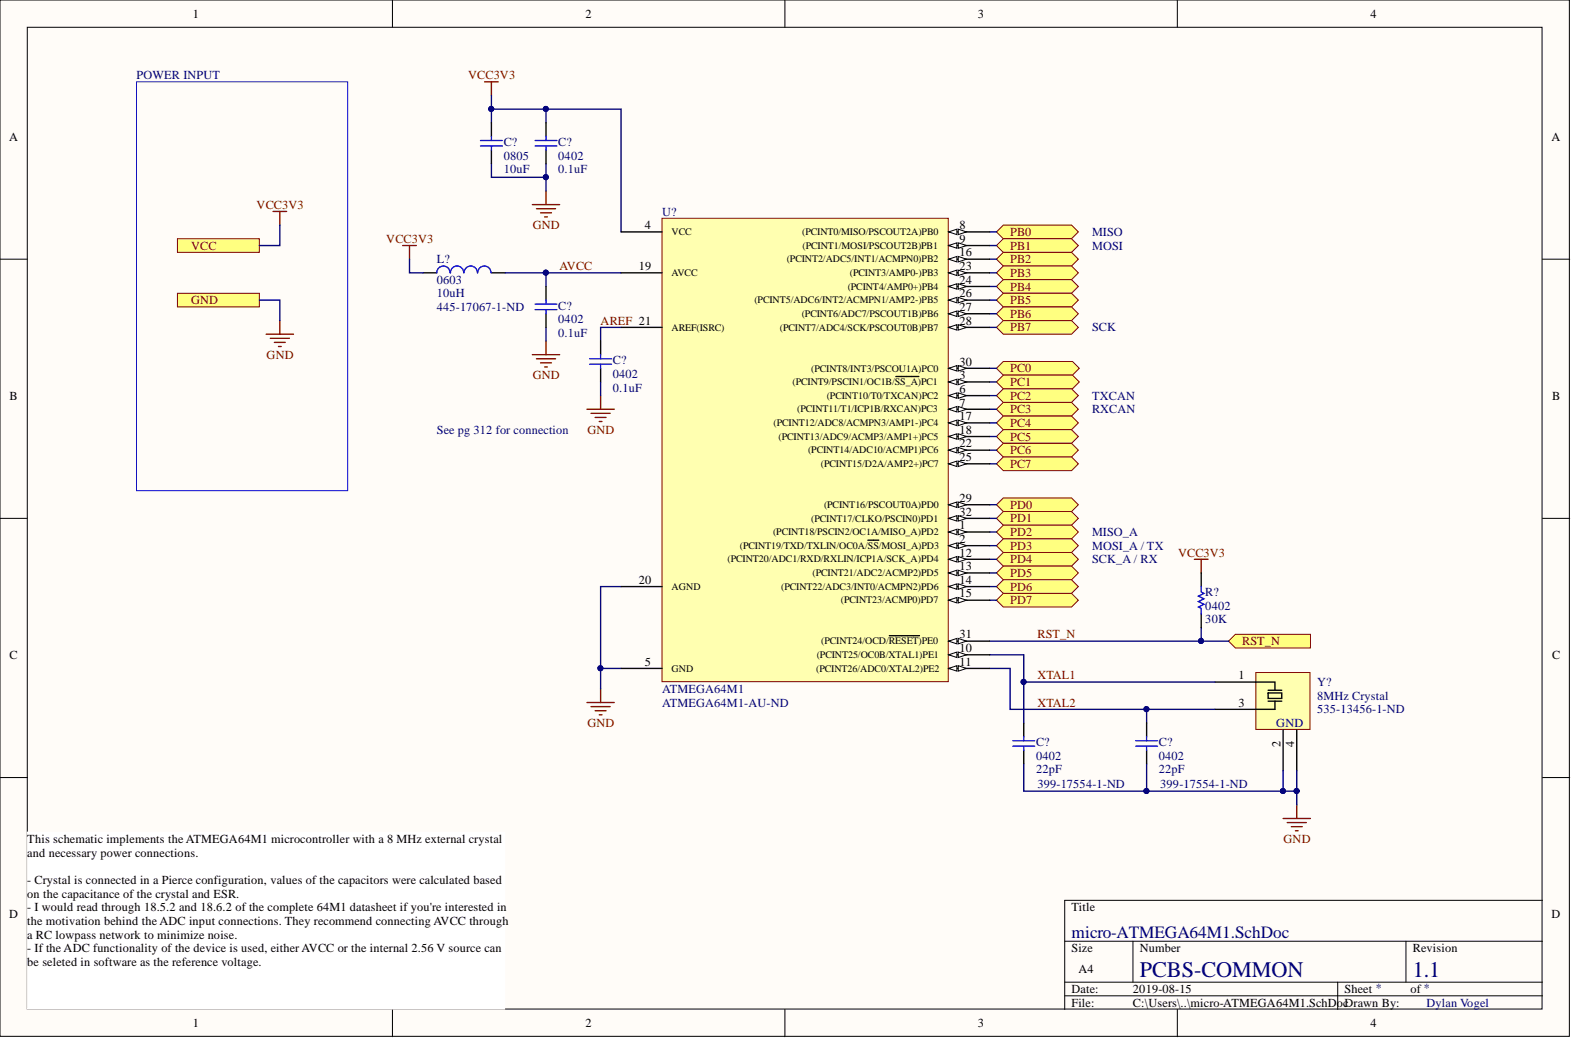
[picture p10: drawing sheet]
<svg xmlns="http://www.w3.org/2000/svg" width="292mm" height="193mm" viewBox="0 0 292 193" stroke-linecap="round" stroke-linejoin="round" font-family="sans-serif">
<g fill="#fffcf8" stroke="#000" stroke-width=".19">
<path d="M0 0h291.8v192.7h-291.8z"/>
<path d="M5.1 5.1h281.6v182.5h-281.6z"/>
</g>
<g fill="none" stroke="#000" stroke-width=".19">
<path d="M73 0v5.1M145.9 0v5.1M218.9 0v5.1M0 48.2h5.1M286.8 48.2h5.1M0 96.4h5.1M286.8 96.4h5.1M0 144.6h5.1M286.8 144.6h5.1M198 175h88.8M210.7 175v7.6M261.4 175v7.6"/>
<path d="M286.8 167.4h-88.8v20.3M73 187.7v5M145.9 187.7v5M198 182.6h88.8M198 185.1h88.8M218.9 187.7v5M248.7 182.6v5.1"/>
</g>
<path d="M109.1 130.6h5.1M109.9 131.4h3.5M110.7 132.1h2M111.4 132.9h.5M111.7 128.1v2.5" fill="none" stroke="#800000" stroke-width=".25"/>
<g fill="#ffff80" stroke="#800000" stroke-width=".19">
<path d="M185.3 43.1l1.2-1.3h12.7l1.3 1.3-1.3 1.3h-12.7z" fill-rule="evenodd"/>
<path d="M185.3 45.6l1.2-1.2h12.7l1.3 1.2-1.3 1.3h-12.7z" fill-rule="evenodd"/>
<path d="M185.3 60.9l1.2-1.3h12.7l1.3 1.3-1.3 1.2h-12.7z" fill-rule="evenodd"/>
<path d="M185.3 48.2l1.2-1.3h12.7l1.3 1.3-1.3 1.3h-12.7z" fill-rule="evenodd"/>
<path d="M185.3 50.7l1.2-1.2h12.7l1.3 1.2-1.3 1.3h-12.7z" fill-rule="evenodd"/>
<path d="M185.3 53.3l1.2-1.3h12.7l1.3 1.3-1.3 1.2h-12.7z" fill-rule="evenodd"/>
<path d="M185.3 55.8l1.2-1.3h12.7l1.3 1.3-1.3 1.3h-12.7z" fill-rule="evenodd"/>
<path d="M185.3 58.3l1.2-1.2h12.7l1.3 1.2-1.3 1.3h-12.7z" fill-rule="evenodd"/>
<path d="M185.3 68.5l1.2-1.3h12.9l1.3 1.3-1.3 1.2h-12.9z" fill-rule="evenodd"/>
<path d="M185.3 71l1.2-1.3h12.9l1.3 1.3-1.3 1.3h-12.9z" fill-rule="evenodd"/>
<path d="M185.3 73.5l1.2-1.2h12.7l1.3 1.2-1.3 1.3h-12.7z" fill-rule="evenodd"/>
<path d="M185.3 76.1l1.2-1.3h12.7l1.3 1.3-1.3 1.2h-12.7z" fill-rule="evenodd"/>
<path d="M185.3 78.6l1.2-1.3h12.7l1.3 1.3-1.3 1.3h-12.7z" fill-rule="evenodd"/>
<path d="M185.3 81.2l1.2-1.3h12.7l1.3 1.3-1.3 1.2h-12.7z" fill-rule="evenodd"/>
<path d="M185.3 83.7l1.2-1.3h12.7l1.3 1.3-1.3 1.3h-12.7z" fill-rule="evenodd"/>
<path d="M185.3 86.2l1.2-1.2h12.7l1.3 1.2-1.3 1.3h-12.7z" fill-rule="evenodd"/>
<path d="M185.3 93.8l1.2-1.2h12.7l1.3 1.2-1.3 1.3h-12.7z" fill-rule="evenodd"/>
<path d="M185.3 96.4l1.2-1.3h12.7l1.3 1.3-1.3 1.2h-12.7z" fill-rule="evenodd"/>
<path d="M185.3 98.9l1.2-1.3h12.7l1.3 1.3-1.3 1.3h-12.7z" fill-rule="evenodd"/>
<path d="M185.3 101.4l1.2-1.2h12.7l1.3 1.2-1.3 1.3h-12.7z" fill-rule="evenodd"/>
<path d="M185.3 104l1.2-1.3h12.7l1.3 1.3-1.3 1.2h-12.7z" fill-rule="evenodd"/>
<path d="M185.3 106.5l1.2-1.3h12.7l1.3 1.3-1.3 1.3h-12.7z" fill-rule="evenodd"/>
<path d="M185.3 109l1.2-1.2h12.7l1.3 1.2-1.3 1.3h-12.7z" fill-rule="evenodd"/>
<path d="M185.3 111.6l1.2-1.3h12.7l1.3 1.3-1.3 1.3h-12.7z" fill-rule="evenodd"/>
<path d="M228.4 119.2l1.3-1.3h13.9v2.6h-13.9z" fill-rule="evenodd"/>
</g>
<path d="M5.1 154.7h88.7v32.9h-88.7z" fill="#fff" stroke="#fff" stroke-width=".19"/>
<path d="M50.8 39.3h2.5M52 39.3v2.5M52 59.6v2.5M49.5 62.1h5.1M50.3 62.9h3.5M51 63.7h2M51.8 64.4h.5" fill="none" stroke="#800000" stroke-width=".25"/>
<g fill="#ffff80" stroke="#800000" stroke-width=".19">
<path d="M33 44.4h15.2v2.5h-15.2z" fill-rule="evenodd"/>
<path d="M33 54.5h15.2v2.6h-15.2z" fill-rule="evenodd"/>
</g>
<path d="M25.4 15.2h39.2v76h-39.2z" fill="none" stroke="#00f" stroke-width=".19"/>
<path d="M233.5 125h10.1v10.6h-10.1z" fill="#ffffb0" stroke="#800000" stroke-width=".19"/>
<path d="M78.7 50.7h2.5M91.4 50.7h2.5M225.9 126.8h11.2v1.5M235.8 128.8h2.5v1h-2.5zM235.8 128.3h2.5M235.8 130.4h2.5M237.1 130.4v1.5h-11.2M238.6 135.7v7.6M241.1 135.7v7.6" fill="none" stroke="#000" stroke-width=".25"/>
<g fill="none" stroke="#800000" stroke-width=".25">
<path d="M90.1 15.2h2.5M91.4 15.2v2.6M99 38h5.1M99.7 38.8h3.6M100.5 39.6h2M101.5 35.5v2.5M74.9 45.6h2.5M76.1 45.6v2.6M101.3 40.3h.5M99 65.9h5.1M99.7 66.7h3.6M100.5 67.5h2"/>
<path d="M101.3 68.2h.5M101.5 63.4v2.5M109.1 76.1h5.1M109.9 76.8h3.5M110.7 77.6h2M111.4 78.4h.5M111.7 73.5v2.6M222.1 104h2.5M223.3 104v2.5M238.6 152.2h5M239.3 152.9h3.6M240.1 153.7h2"/>
<path d="M240.9 154.4h.5M241.1 149.6v2.6"/>
</g>
<path d="M83.7 50.7a1.23 1.23 0 0 0-1.3-1.2 1.23 1.23 0 0 0-1.2 1.2M86.2 50.7a1.23 1.23 0 0 0-1.2-1.2 1.23 1.23 0 0 0-1.2 1.2M88.8 50.7a1.23 1.23 0 0 0-1.3-1.2 1.23 1.23 0 0 0-1.2 1.2M91.3 50.7a1.23 1.23 0 0 0-1.2-1.2 1.23 1.23 0 0 0-1.3 1.2" fill="none" stroke="#00f" stroke-width=".25"/>
<g fill="none" stroke="#000080" stroke-width=".25">
<path d="M91.4 17.8v2.5h24.1v22.8M91.4 30.4v2.6h10.1v2.5M91.4 20.3v2.5M101.5 20.3v2.5M101.5 30.4v2.6M48.2 55.8h3.8v3.8M52 41.8v3.8h-3.8M76.1 48.2v2.5h2.6M93.9 50.7h21.6M101.5 50.7v2.6M184 43.1h1.3M184 45.6h1.3"/>
<path d="M184 48.2h1.3M184 50.7h1.3M184 53.3h1.3M184 55.8h1.3M184 58.3h1.3M101.5 60.9v2.5M111.7 71v2.5M115.5 60.9h-3.8v2.5M184 60.9h1.3M184 68.5h1.3M184 71h1.3M184 73.5h1.3"/>
<path d="M184 76.1h1.3M184 78.6h1.3M184 81.2h1.3M184 83.7h1.3M184 86.2h1.3M184 93.8h1.3M184 96.4h1.3M184 98.9h1.3M115.5 109h-3.8v19.1M184 119.2h44.4M184 101.4h1.3M184 104h1.3"/>
<path d="M184 106.5h1.3M184 109h1.3M184 111.6h1.3M223.3 116.7v2.5M111.7 124.3h3.8M184 124.3h3.8v7.6h38.1M184 121.7h6.4v12.7M190.4 126.8h35.5M213.2 131.9v2.5M190.4 142v5.1h50.7v2.5M213.2 142v5.1M238.6 143.3v3.8"/>
<path d="M241.1 143.3v3.8"/>
</g>
<g fill="#000080" stroke="#000080" stroke-width=".19">
<circle cx="111.6" cy="124.2" r=".47"/>
<circle cx="101.5" cy="32.9" r=".47"/>
<circle cx="101.5" cy="50.7" r=".47"/>
<circle cx="101.5" cy="20.3" r=".47"/>
<circle cx="91.3" cy="20.3" r=".47"/>
<circle cx="213.2" cy="147.1" r=".47"/>
<circle cx="238.5" cy="147.1" r=".47"/>
<circle cx="241.1" cy="147.1" r=".47"/>
<circle cx="213.2" cy="131.8" r=".47"/>
<circle cx="190.3" cy="126.8" r=".47"/>
<circle cx="223.3" cy="119.2" r=".47"/>
</g>
<path d="M123.1 40.6h53.2v86.1h-53.2z" fill="#ffffb0" stroke="#800000" stroke-width=".19"/>
<path d="M176.4 43.1h7.6M176.4 45.6h7.6M166.6 70h4.2M176.4 71h7.6M176.4 73.5h7.6M176.4 76.1h7.6M176.4 98.9h7.6M161.4 100.4h2M176.4 101.4h7.6M115.5 124.3h7.6M176.4 121.7h7.6" fill="none" stroke="#000" stroke-width=".25"/>
<path d="M176.4 121.7l1.5-.5v1z" fill="#fffcf8"/>
<path d="M176.4 121.7l1.5-.5v1z" fill="none" stroke="#000" stroke-width=".19"/>
<path d="M178.2 121.2l1.5 .5-1.5 .5z" fill="#fffcf8"/>
<path d="M178.2 121.2l1.5 .5-1.5 .5z" fill="none" stroke="#000" stroke-width=".19"/>
<path d="M176.4 124.3h7.6" fill="none" stroke="#000" stroke-width=".25"/>
<path d="M176.4 124.3l1.5-.5v1z" fill="#fffcf8"/>
<path d="M176.4 124.3l1.5-.5v1z" fill="none" stroke="#000" stroke-width=".19"/>
<path d="M178.2 123.8l1.5 .5-1.5 .5z" fill="#fffcf8"/>
<path d="M178.2 123.8l1.5 .5-1.5 .5z" fill="none" stroke="#000" stroke-width=".19"/>
<path d="M176.4 104h7.6" fill="none" stroke="#000" stroke-width=".25"/>
<path d="M176.4 104l1.5-.5v1z" fill="#fffcf8"/>
<path d="M176.4 104l1.5-.5v1z" fill="none" stroke="#000" stroke-width=".19"/>
<path d="M178.2 103.5l1.5 .5-1.5 .5z" fill="#fffcf8"/>
<path d="M178.2 103.5l1.5 .5-1.5 .5z" fill="none" stroke="#000" stroke-width=".19"/>
<path d="M176.4 106.5h7.6" fill="none" stroke="#000" stroke-width=".25"/>
<path d="M176.4 106.5l1.5-.5v1z" fill="#fffcf8"/>
<path d="M176.4 106.5l1.5-.5v1z" fill="none" stroke="#000" stroke-width=".19"/>
<path d="M178.2 106l1.5 .5-1.5 .5z" fill="#fffcf8"/>
<path d="M178.2 106l1.5 .5-1.5 .5z" fill="none" stroke="#000" stroke-width=".19"/>
<path d="M176.4 109h7.6" fill="none" stroke="#000" stroke-width=".25"/>
<path d="M176.4 109l1.5-.5v1.1z" fill="#fffcf8"/>
<path d="M176.4 109l1.5-.5v1.1z" fill="none" stroke="#000" stroke-width=".19"/>
<path d="M178.2 108.5l1.5 .5-1.5 .6z" fill="#fffcf8"/>
<path d="M178.2 108.5l1.5 .5-1.5 .6z" fill="none" stroke="#000" stroke-width=".19"/>
<path d="M176.4 111.6h7.6" fill="none" stroke="#000" stroke-width=".25"/>
<path d="M176.4 111.6l1.5-.5v1z" fill="#fffcf8"/>
<path d="M176.4 111.6l1.5-.5v1z" fill="none" stroke="#000" stroke-width=".19"/>
<path d="M178.2 111.1l1.5 .5-1.5 .5z" fill="#fffcf8"/>
<path d="M178.2 111.1l1.5 .5-1.5 .5z" fill="none" stroke="#000" stroke-width=".19"/>
<path d="M176.4 48.2h7.6" fill="none" stroke="#000" stroke-width=".25"/>
<path d="M176.4 48.2l1.5-.5v1z" fill="#fffcf8"/>
<path d="M176.4 48.2l1.5-.5v1z" fill="none" stroke="#000" stroke-width=".19"/>
<path d="M178.2 47.7l1.5 .5-1.5 .5z" fill="#fffcf8"/>
<path d="M178.2 47.7l1.5 .5-1.5 .5z" fill="none" stroke="#000" stroke-width=".19"/>
<path d="M176.4 78.6h7.6" fill="none" stroke="#000" stroke-width=".25"/>
<path d="M176.4 78.6l1.5-.5v1z" fill="#fffcf8"/>
<path d="M176.4 78.6l1.5-.5v1z" fill="none" stroke="#000" stroke-width=".19"/>
<path d="M178.2 78.1l1.5 .5-1.5 .5z" fill="#fffcf8"/>
<path d="M178.2 78.1l1.5 .5-1.5 .5z" fill="none" stroke="#000" stroke-width=".19"/>
<path d="M176.4 81.2h7.6" fill="none" stroke="#000" stroke-width=".25"/>
<path d="M176.4 81.2l1.5-.6v1.1z" fill="#fffcf8"/>
<path d="M176.4 81.2l1.5-.6v1.1z" fill="none" stroke="#000" stroke-width=".19"/>
<path d="M178.2 80.6l1.5 .6-1.5 .5z" fill="#fffcf8"/>
<path d="M178.2 80.6l1.5 .6-1.5 .5z" fill="none" stroke="#000" stroke-width=".19"/>
<path d="M115.5 50.7h7.6M115.5 60.9h7.6M176.4 83.7h7.6M115.5 109h7.6" fill="none" stroke="#000" stroke-width=".25"/>
<path d="M176.4 83.7l1.5-.5v1z" fill="#fffcf8"/>
<path d="M176.4 83.7l1.5-.5v1z" fill="none" stroke="#000" stroke-width=".19"/>
<path d="M178.2 83.2l1.5 .5-1.5 .5z" fill="#fffcf8"/>
<path d="M178.2 83.2l1.5 .5-1.5 .5z" fill="none" stroke="#000" stroke-width=".19"/>
<path d="M176.4 50.7h7.6" fill="none" stroke="#000" stroke-width=".25"/>
<path d="M176.4 50.7l1.5-.5v1z" fill="#fffcf8"/>
<path d="M176.4 50.7l1.5-.5v1z" fill="none" stroke="#000" stroke-width=".19"/>
<path d="M178.2 50.2l1.5 .5-1.5 .5z" fill="#fffcf8"/>
<path d="M178.2 50.2l1.5 .5-1.5 .5z" fill="none" stroke="#000" stroke-width=".19"/>
<path d="M176.4 53.3h7.6" fill="none" stroke="#000" stroke-width=".25"/>
<path d="M176.4 53.3l1.5-.6v1.1z" fill="#fffcf8"/>
<path d="M176.4 53.3l1.5-.6v1.1z" fill="none" stroke="#000" stroke-width=".19"/>
<path d="M178.2 52.7l1.5 .6-1.5 .5z" fill="#fffcf8"/>
<path d="M178.2 52.7l1.5 .6-1.5 .5z" fill="none" stroke="#000" stroke-width=".19"/>
<path d="M176.4 86.2h7.6" fill="none" stroke="#000" stroke-width=".25"/>
<path d="M176.4 86.2l1.5-.5v1z" fill="#fffcf8"/>
<path d="M176.4 86.2l1.5-.5v1z" fill="none" stroke="#000" stroke-width=".19"/>
<path d="M178.2 85.7l1.5 .5-1.5 .5z" fill="#fffcf8"/>
<path d="M178.2 85.7l1.5 .5-1.5 .5z" fill="none" stroke="#000" stroke-width=".19"/>
<path d="M176.4 55.8h7.6" fill="none" stroke="#000" stroke-width=".25"/>
<path d="M176.4 55.8l1.5-.5v1z" fill="#fffcf8"/>
<path d="M176.4 55.8l1.5-.5v1z" fill="none" stroke="#000" stroke-width=".19"/>
<path d="M178.2 55.3l1.5 .5-1.5 .5z" fill="#fffcf8"/>
<path d="M178.2 55.3l1.5 .5-1.5 .5z" fill="none" stroke="#000" stroke-width=".19"/>
<path d="M176.4 58.3h7.6" fill="none" stroke="#000" stroke-width=".25"/>
<path d="M176.4 58.3l1.5-.5v1z" fill="#fffcf8"/>
<path d="M176.4 58.3l1.5-.5v1z" fill="none" stroke="#000" stroke-width=".19"/>
<path d="M178.2 57.8l1.5 .5-1.5 .5z" fill="#fffcf8"/>
<path d="M178.2 57.8l1.5 .5-1.5 .5z" fill="none" stroke="#000" stroke-width=".19"/>
<path d="M176.4 60.9h7.6" fill="none" stroke="#000" stroke-width=".25"/>
<path d="M176.4 60.9l1.5-.5v1z" fill="#fffcf8"/>
<path d="M176.4 60.9l1.5-.5v1z" fill="none" stroke="#000" stroke-width=".19"/>
<path d="M178.2 60.4l1.5 .5-1.5 .5z" fill="#fffcf8"/>
<path d="M178.2 60.4l1.5 .5-1.5 .5z" fill="none" stroke="#000" stroke-width=".19"/>
<path d="M176.4 93.8h7.6" fill="none" stroke="#000" stroke-width=".25"/>
<path d="M176.4 93.8l1.5-.5v1z" fill="#fffcf8"/>
<path d="M176.4 93.8l1.5-.5v1z" fill="none" stroke="#000" stroke-width=".19"/>
<path d="M178.2 93.3l1.5 .5-1.5 .5z" fill="#fffcf8"/>
<path d="M178.2 93.3l1.5 .5-1.5 .5z" fill="none" stroke="#000" stroke-width=".19"/>
<path d="M176.4 68.5h7.6" fill="none" stroke="#000" stroke-width=".25"/>
<path d="M176.4 68.5l1.5-.5v1z" fill="#fffcf8"/>
<path d="M176.4 68.5l1.5-.5v1z" fill="none" stroke="#000" stroke-width=".19"/>
<path d="M178.2 68l1.5 .5-1.5 .5z" fill="#fffcf8"/>
<path d="M178.2 68l1.5 .5-1.5 .5z" fill="none" stroke="#000" stroke-width=".19"/>
<path d="M176.4 119.2h7.6" fill="none" stroke="#000" stroke-width=".25"/>
<path d="M176.4 119.2l1.5-.5v1z" fill="#fffcf8"/>
<path d="M176.4 119.2l1.5-.5v1z" fill="none" stroke="#000" stroke-width=".19"/>
<path d="M178.2 118.7l1.5 .5-1.5 .5z" fill="#fffcf8"/>
<path d="M178.2 118.7l1.5 .5-1.5 .5z" fill="none" stroke="#000" stroke-width=".19"/>
<path d="M176.4 96.4h7.6M165.4 118.2h5.6" fill="none" stroke="#000" stroke-width=".25"/>
<path d="M176.4 96.4l1.5-.5v1z" fill="#fffcf8"/>
<path d="M176.4 96.4l1.5-.5v1z" fill="none" stroke="#000" stroke-width=".19"/>
<path d="M178.2 95.9l1.5 .5-1.5 .5z" fill="#fffcf8"/>
<path d="M178.2 95.9l1.5 .5-1.5 .5z" fill="none" stroke="#000" stroke-width=".19"/>
<g fill="none" stroke="#000" stroke-width=".25">
<path d="M91.4 22.8v2.6M91.4 27.9v2.5M101.5 22.8v2.6M101.5 27.9v2.5M101.5 53.3v2.5M101.5 58.3v2.6M115.5 43.1h7.6M111.7 63.4v2.5M111.7 68.5v2.5M223.3 106.5v2.5M223.3 114.1v2.6M190.4 134.4v2.5"/>
<path d="M190.4 139.5v2.5M213.2 134.4v2.5M213.2 139.5v2.5"/>
</g>
<g fill="none" stroke="#00f" stroke-width=".25">
<path d="M89.3 26.1h4.1M89.3 27.1h4.1M91.4 25.4v.7M91.4 27.1v.8M99.5 26.1h4.1M99.5 27.1h4.1M101.5 25.4v.7M101.5 27.1v.8M99.5 56.6h4.1M99.5 57.6h4.1M101.5 55.8v.8M101.5 57.6v.7"/>
<path d="M109.6 66.7h4.1M109.6 67.7h4.1M111.7 65.9v.8M111.7 67.7v.8M223.3 109v1.1l.6 .2-1.1 .5 1.1 .5-1.1 .5 1.1 .5-1.1 .6 .5 .2v1M188.3 137.7h4.1M188.3 138.7h4.1M190.4 136.9v.8M190.4 138.7v.8M211.2 137.7h4M211.2 138.7h4M213.2 136.9v.8"/>
<path d="M213.2 138.7v.8"/>
</g>
<g font-size="4.1" fill="#000080">
<text x="211.9" y="181.7">PCBS-COMMON</text>
<text x="262.7" y="181.7">1.1</text>
</g>
<text font-size="3.2" fill="#000080" x="199.2" y="174.3">micro-ATMEGA64M1.SchDoc</text>
<g font-size="2.3">
<text x="35.9" y="3.3">1</text>
<text x="108.9" y="3.3">2</text>
<text x="181.8" y="3.3">3</text>
<text x="254.8" y="3.3">4</text>
<text x="1.7" y="26.1">A</text>
<text x="288.5" y="26.1">A</text>
<text x="119.9" y="42.6">4</text>
<text x="178.4" y="42.6">8</text>
<text x="178.4" y="45.1">9</text>
<text x="178.4" y="47.7">16</text>
<text x="118.8" y="50.2">19</text>
<text x="178.4" y="50.2">23</text>
<text x="178.4" y="52.7">24</text>
<text x="178.4" y="55.3">26</text>
<text x="178.4" y="57.8">27</text>
<text x="178.4" y="60.4">28</text>
<text x="178.4" y="70.5">3</text>
<text x="178.4" y="68">30</text>
<text x="1.8" y="74.3">B</text>
<text x="178.4" y="73">6</text>
<text x="178.4" y="75.6">7</text>
<text x="288.6" y="74.3">B</text>
<text x="178.4" y="78.1">17</text>
<text x="178.4" y="80.6">18</text>
<text x="178.4" y="83.2">22</text>
<text x="178.4" y="85.7">25</text>
<text x="178.4" y="93.3">29</text>
<text x="178.4" y="95.9">32</text>
<text x="178.4" y="98.4">1</text>
<text x="178.4" y="100.9">2</text>
<text x="178.4" y="103.5">12</text>
<text x="178.4" y="106">13</text>
<text x="118.8" y="108.5">20</text>
<text x="178.4" y="108.5">14</text>
<text x="178.4" y="111.1">15</text>
<text x="178.4" y="118.7">31</text>
<text x="1.8" y="122.5">C</text>
<text x="119.9" y="123.8">5</text>
<text x="178.4" y="121.2">10</text>
<text x="178.4" y="123.8">11</text>
<text x="288.6" y="122.5">C</text>
<text x="230.3" y="131.4">3</text>
<text x="230.3" y="126.3">1</text>
<text x="238.1" y="138.9" transform="rotate(-90 238.1 138.9)">2</text>
<text x="240.6" y="138.9" transform="rotate(-90 240.6 138.9)">4</text>
<text x="5.1" y="156.7">This schematic implements the ATMEGA64M1 microcontroller with a 8 MHz external crystal</text>
<text x="5.1" y="159.3">and necessary power connections.</text>
<text x="5.1" y="164.3">- Crystal is connected in a Pierce configuration, values of the capacitors were calculated based</text>
<text x="5.1" y="166.9">on the capacitance of the crystal and ESR.</text>
<text x="1.7" y="170.7">D</text>
<text x="5.1" y="169.4">- I would read through 18.5.2 and 18.6.2 of the complete 64M1 datasheet if you're interested in</text>
<text x="5.1" y="171.9">t</text>
<text x="5.8" y="171.9">he motivation behind the ADC input connections. They recommend connecting AVCC through</text>
<text x="199.2" y="169.4">Title</text>
<text x="288.5" y="170.7">D</text>
<text x="5.1" y="174.5">a RC lowpass network to minimize noise.</text>
<text x="5.1" y="177">- If the ADC functionality of the device is used, either AVCC or the internal 2.56 V source can</text>
<text x="5.1" y="179.5">be seleted in software as the reference voltage.</text>
<text x="199.2" y="177">Size</text>
<text x="211.9" y="177">Number</text>
<text x="262.7" y="177">Revision</text>
<text x="199.2" y="184.6">Date:</text>
<text x="200.5" y="180.8">A4</text>
<text x="210.7" y="184.6">2019-08-15</text>
<text x="250" y="184.6">Sheet *</text>
<text x="262.3" y="184.6">of *</text>
<text x="35.9" y="191">1</text>
<text x="108.9" y="191">2</text>
<text x="181.8" y="191">3</text>
<text x="199.2" y="187.2">File:</text>
<text x="210.7" y="187.2">C:\Users\..\micro-ATMEGA64M1.SchDocDrawn By:</text>
<text x="254.8" y="191">4</text>
</g>
<g font-size="2.3" fill="#000080">
<text x="25.4" y="14.7">POWER INPUT</text>
<text x="93.7" y="27.1">C?</text>
<text x="93.7" y="29.7">0805</text>
<text x="103.8" y="27.1">C?</text>
<text x="103.8" y="29.7">0402</text>
<text x="93.7" y="32.2">10uF</text>
<text x="103.8" y="32.2">0.1uF</text>
<text x="123.1" y="40.1">U?</text>
<text x="203" y="46.4">MOSI</text>
<text x="203" y="43.9">MISO</text>
<text x="81.2" y="48.9">L?</text>
<text x="81.2" y="52.7">0603</text>
<text x="81.2" y="55.3">10uH</text>
<text x="81.2" y="57.8">445-17067-1-ND</text>
<text x="103.8" y="57.6">C?</text>
<text x="103.8" y="62.6">0.1uF</text>
<text x="103.8" y="60.1">0402</text>
<text x="203" y="61.6">SCK</text>
<text x="114" y="67.7">C?</text>
<text x="114" y="70.2">0402</text>
<text x="114" y="72.8">0.1uF</text>
<text x="203" y="74.3">TXCAN</text>
<text x="203" y="76.8">RXCAN</text>
<text x="81.2" y="80.6">See pg 312 for connection</text>
<text x="203" y="99.7">MISO_A</text>
<text x="203" y="102.2">MOSI_A / TX</text>
<text x="203" y="104.7">SCK_A / RX</text>
<text x="224.1" y="110.8">R?</text>
<text x="224.1" y="113.4">0402</text>
<text x="224.1" y="115.9">30K</text>
<text x="123.1" y="131.4">ATMEGA64M1-AU-ND</text>
<text x="123.1" y="128.8">ATMEGA64M1</text>
<text x="244.9" y="127.6">Y?</text>
<text x="244.9" y="130.1">8MHz Crystal</text>
<text x="237.3" y="135.2">GND</text>
<text x="244.9" y="132.6">535-13456-1-ND</text>
<text x="192.6" y="143.8">22pF</text>
<text x="192.6" y="138.7">C?</text>
<text x="192.6" y="141.3">0402</text>
<text x="215.5" y="143.8">22pF</text>
<text x="215.5" y="138.7">C?</text>
<text x="215.5" y="141.3">0402</text>
<text x="192.9" y="146.6">399-17554-1-ND</text>
<text x="215.7" y="146.6">399-17554-1-ND</text>
<text x="265.2" y="187.2">Dylan Vogel</text>
</g>
<g font-size="2.3" fill="#800000">
<text x="87.1" y="14.7">VCC3V3</text>
<text x="47.7" y="38.8">VCC3V3</text>
<text x="35.5" y="46.4">VCC</text>
<text x="71.8" y="45.1">VCC3V3</text>
<text x="99.1" y="42.6">GND</text>
<text x="187.8" y="43.9">PB0</text>
<text x="187.8" y="46.4">PB1</text>
<text x="104.1" y="50.2">AVCC</text>
<text x="187.8" y="48.9">PB2</text>
<text x="187.8" y="51.5">PB3</text>
<text x="35.5" y="56.6">GND</text>
<text x="187.8" y="54">PB4</text>
<text x="187.8" y="56.6">PB5</text>
<text x="187.8" y="59.1">PB6</text>
<text x="111.7" y="60.4">AREF 21</text>
<text x="187.8" y="61.6">PB7</text>
<text x="49.6" y="66.7">GND</text>
<text x="99.1" y="70.5">GND</text>
<text x="187.8" y="69.2">PC0</text>
<text x="187.8" y="71.8">PC1</text>
<text x="187.8" y="74.3">PC2</text>
<text x="187.8" y="76.8">PC3</text>
<text x="109.2" y="80.6">GND</text>
<text x="187.8" y="79.4">PC4</text>
<text x="187.8" y="81.9">PC5</text>
<text x="187.8" y="84.4">PC6</text>
<text x="187.8" y="87">PC7</text>
<text x="187.8" y="94.6">PD0</text>
<text x="187.8" y="97.1">PD1</text>
<text x="187.8" y="99.7">PD2</text>
<text x="187.8" y="102.2">PD3</text>
<text x="187.8" y="104.7">PD4</text>
<text x="187.8" y="107.3">PD5</text>
<text x="219" y="103.5">VCC3V3</text>
<text x="187.8" y="109.8">PD6</text>
<text x="187.8" y="112.3">PD7</text>
<text x="192.9" y="118.7">RST_N</text>
<text x="231" y="120">RST_N</text>
<text x="192.9" y="126.3">XTAL1</text>
<text x="192.9" y="131.4">XTAL2</text>
<text x="109.2" y="135.2">GND</text>
<text x="238.7" y="156.7">GND</text>
</g>
<g font-size="1.9">
<text x="124.9" y="43.7">VCC</text>
<text x="149.2" y="43.7">(PCINT0/MISO/PSCOUT2A)PB0</text>
<text x="149.2" y="46.2">(PCINT1/MOSI/PSCOUT2B)PB1</text>
<text x="124.9" y="51.3">AVCC</text>
<text x="146.3" y="48.8">(PCINT2/ADC5/INT1/ACMPN0)PB2</text>
<text x="157.6" y="53.8">(PCINT4/AMP0+)PB4</text>
<text x="158" y="51.3">(PCINT3/AMP0-)PB3</text>
<text x="140.3" y="56.4">(PCINT5/ADC6/INT2/ACMPN1/AMP2-)PB5</text>
<text x="149.1" y="58.9">(PCINT6/ADC7/PSCOUT1B)PB6</text>
<text x="124.9" y="61.5">AREF(ISRC)</text>
<text x="145" y="61.5">(PCINT7/ADC4/SCK/PSCOUT0B)PB7</text>
<text x="147.4" y="71.6">(PCINT9/PSCIN1/OC1B/SS_A)PC1</text>
<text x="150.8" y="69.1">(PCINT8/INT3/PSCOU1A)PC0</text>
<text x="148.2" y="76.7">(PCINT11/T1/ICP1B/RXCAN)PC3</text>
<text x="153.7" y="74.1">(PCINT10/T0/TXCAN)PC2</text>
<text x="143.8" y="79.2">(PCINT12/ADC8/ACMPN3/AMP1-)PC4</text>
<text x="144.8" y="81.7">(PCINT13/ADC9/ACMP3/AMP1+)PC5</text>
<text x="150.3" y="84.3">(PCINT14/ADC10/ACMP1)PC6</text>
<text x="152.6" y="86.8">(PCINT15/D2A/AMP2+)PC7</text>
<text x="153.2" y="94.4">(PCINT16/PSCOUT0A)PD0</text>
<text x="143.7" y="99.5">(PCINT18/PSCIN2/OC1A/MISO_A)PD2</text>
<text x="150.8" y="97">(PCINT17/CLKO/PSCIN0)PD1</text>
<text x="135.3" y="104.6">(PCINT20/ADC1/RXD/RXLIN/ICP1A/SCK_A)PD4</text>
<text x="137.6" y="102">(PCINT19/TXD/TXLIN/OC0A/SS/MOSI_A)PD3</text>
<text x="151.1" y="107.1">(PCINT21/ADC2/ACMP2)PD5</text>
<text x="124.9" y="109.6">AGND</text>
<text x="145.3" y="109.6">(PCINT22/ADC3/INT0/ACMPN2)PD6</text>
<text x="156.3" y="112.2">(PCINT23/ACMP0)PD7</text>
<text x="152.7" y="119.8">(PCINT24/OCD/RESET)PE0</text>
<text x="124.9" y="124.9">GND</text>
<text x="151.8" y="124.9">(PCINT26/ADC0/XTAL2)PE2</text>
<text x="151.9" y="122.3">(PCINT25/OC0B/XTAL1)PE1</text>
</g>
<g font-size="1.8">
<text x="175.7" y="76.4">PIU?07</text>
<text x="175.7" y="101.8">PIU?02</text>
</g>
<g font-size="1.4">
<text x="175.7" y="43.3">PIU?08</text>
<text x="175.7" y="45.8">PIU?09</text>
<text x="175.7" y="71.2">PIU?03</text>
<text x="175.7" y="73.7">PIU?06</text>
<text x="175.7" y="99.1">PIU?01</text>
</g>
</svg>
